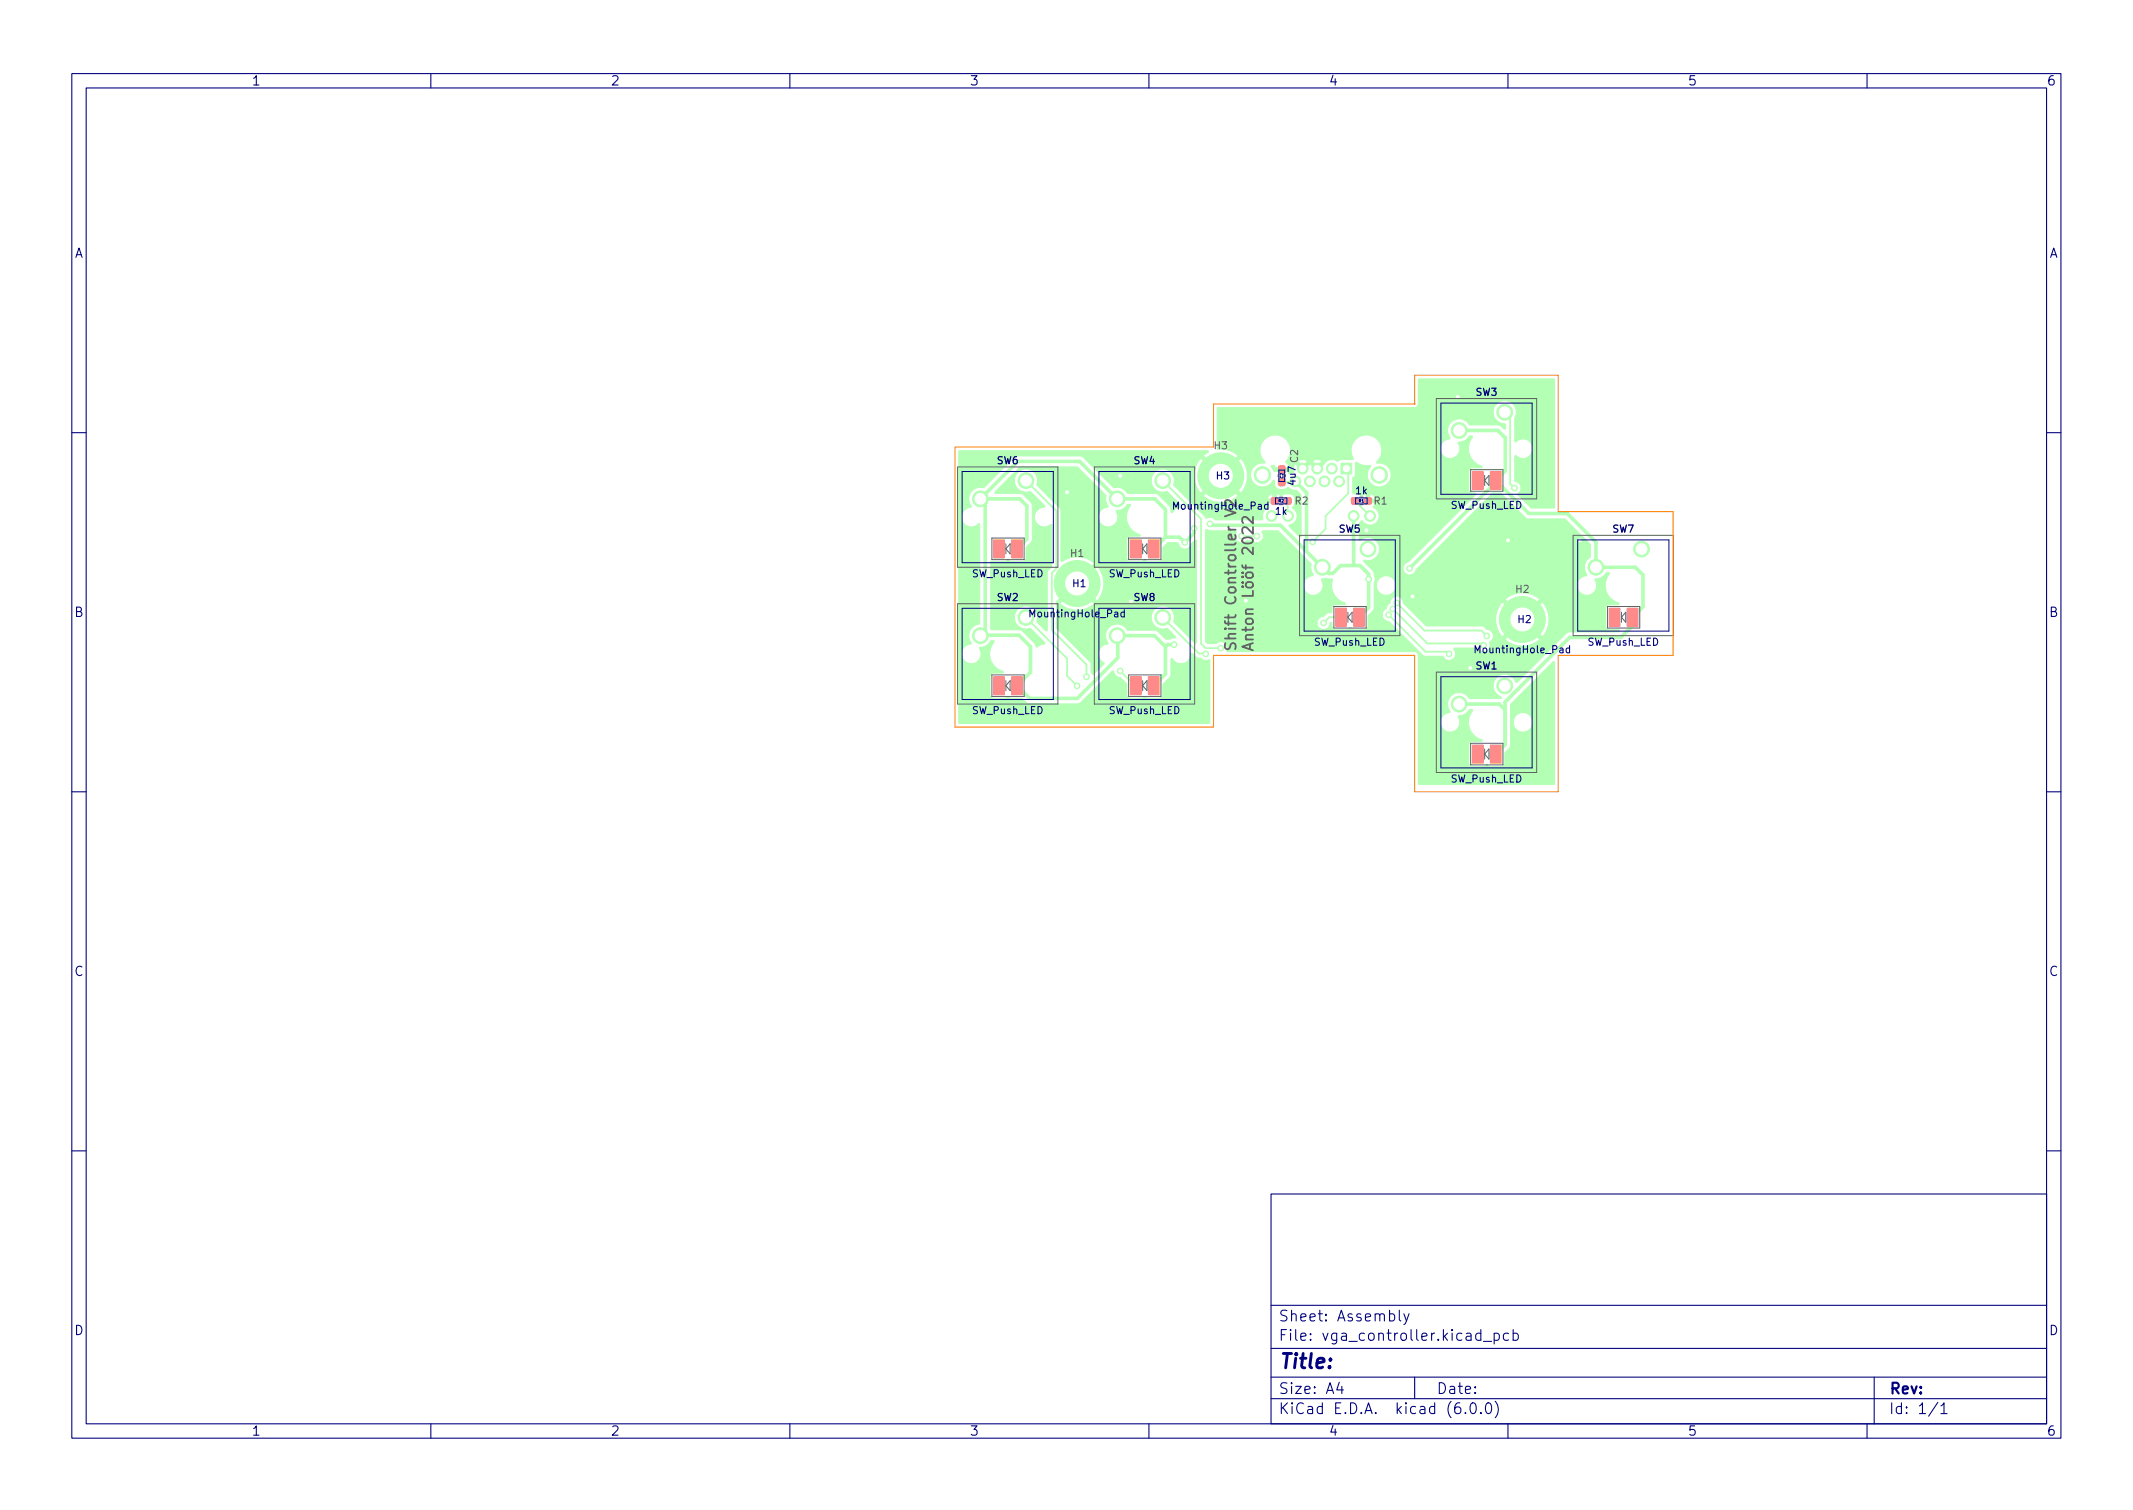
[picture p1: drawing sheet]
<svg xmlns="http://www.w3.org/2000/svg" width="297mm" height="210mm" viewBox="0 0 297 210" stroke-linecap="round" stroke-linejoin="round" font-family="sans-serif">
<g fill="#b3ffb3" stroke="#b3ffb3" stroke-width=".14">
<path d="M190.1 69.3h.8v.9h-.8z"/>
<path d="M188.3 69.3h.8v.9h-.8z"/>
<path d="M177.1 69.3h.8v.9h-.8z"/>
<path d="M178.9 69.3h.8v.9h-.8z"/>
<path d="M138.4 94.2h1.5v2.5h-1.5z"/>
<path d="M140.9 94.2h1.5v2.5h-1.5z"/>
<path d="M138.4 75.2h1.5v2.5h-1.5z"/>
<path d="M140.9 75.2h1.5v2.5h-1.5z"/>
<path d="M205 103.7h1.5v2.5h-1.5z"/>
<path d="M207.6 103.7h1.4v2.5h-1.4z"/>
<path d="M186 84.7h1.5v2.5h-1.5z"/>
<path d="M188.5 84.7h1.5v2.5h-1.5z"/>
<path d="M178.1 66.6h.8v1h-.8z"/>
<path d="M178.1 64.9h.8v1h-.8z"/>
<path d="M157.4 75.2h1.5v2.5h-1.5z"/>
<path d="M159.9 75.2h1.5v2.5h-1.5z"/>
<path d="M157.4 94.2h1.5v2.5h-1.5z"/>
<path d="M159.9 94.2h1.5v2.5h-1.5z"/>
<path d="M205 65.6h1.5v2.5h-1.5z"/>
<path d="M207.6 65.6h1.4v2.5h-1.4z"/>
<path d="M224.1 84.7h1.5v2.5h-1.5z"/>
<path d="M226.6 84.7h1.5v2.5h-1.5z"/>
<path d="M186.7 64.5h1.6v1.5h-1.6z"/>
<path d="M133.5 62.8h34.7h.1v.2l-.7 .5 2.4 2.4 2.4-2.4a3.7 3.7 0 0 0-2.9-1v-5.6l.1-.1h27.5l.3-.2 .1-.3v-3.4l.1-.1h18.8l.1 17.9h-3.3l-1.9-1.9a1.07 1.07 0 0 0 .3-1.4l-.7-.4 .1-3.5 .1-.1 .4 .3 .5 .1a1.36 1.36 0 0 0 1.3-.8 1.35 1.35 0 0 0-.4-1.6l-.5-.2-.4-.1-.4 .1-.5 .3h-.1v-3.3a1.61 1.61 0 0 0-.9-2.3 1.61 1.61 0 0 0-2.1 1.2 1.61 1.61 0 0 0 1.5 1.9l.2 .1v.5l-.2 .2-.5-.5-.3-.1h-4a1.67 1.67 0 0 0-2.4-.6 1.67 1.67 0 0 0-.4 2.5h-.2a1.36 1.36 0 0 0-1.1 1.6 1.36 1.36 0 0 0 1.6 1.1 1.39 1.39 0 0 0 .9-2.1v-.1a1.83 1.83 0 0 0 1.6-.9h.3l.1 .1a2.55 2.55 0 0 0 1.3 4.1v.2h-.1h-1.4l-.2 .2-.2 .2v2.8l.3 .3 .7 .1v.2l-9.4 9.4a.92 .92 0 0 0-.4 1.5 .92 .92 0 0 0 1.5-.5l10.7-10.6h1.1l3.6 3.5 5.4 .1 3.5 3.5v1.7l-.1 .1a1.71 1.71 0 0 0-.4 2.5l-.9 .4a1.37 1.37 0 0 0-.1 1.9 1.37 1.37 0 0 0 1.8 .2 1.37 1.37 0 0 0 .3-1.9l.1-.1a1.83 1.83 0 0 0 1.5-.9l.4 .1v.1a2.55 2.55 0 0 0 1.3 4.1l.1 .1-.2 .1h-1.3l-.4 .3v2.7l.3 .4 1.5 .1 .1 .1v.2h-6.9l-.3 .1-7 6.9h-.2a1.63 1.63 0 0 0-2.7-.7 1.63 1.63 0 0 0 .7 2.8l-.1 .2h-4.3a1.67 1.67 0 0 0-2.4-.6 1.67 1.67 0 0 0-.4 2.5 1.39 1.39 0 0 0-1.2 2 1.39 1.39 0 0 0 2.4 .1l.2-.4a1.43 1.43 0 0 0-.2-1.1v-.1a1.83 1.83 0 0 0 1.6-.9h.3l.1 .1a2.55 2.55 0 0 0 1.3 4.1v.2h-.1h-1.4l-.3 .3-.1 2.8 .2 .3 .3 .2h1.6l.5-.3 .4 .3 1.8-.1 .3-.3v-1.6l.7-.9 .1-3.4h.3a1.36 1.36 0 0 0 1.9 1.4 1.36 1.36 0 0 0 .3-2.3 1.36 1.36 0 0 0-2.2 .8v.1h-.3v-2.5l5.9-5.9h.1l.1 .1v16.9l-.1 .1h-18.8l-.1-.1v-17.9l-.2-.4-.4-.1h-25.9l-.2-.1a.91 .91 0 0 0-.3-1.1 .91 .91 0 0 0-1.1 .1h-1.2l-.3-.3v-15.4l.1-.2 .6 .2h3.5l.1 .2-.1 .1a.91 .91 0 0 0 .2 1.2 .91 .91 0 0 0 1.2-.1h.8l.2 .1a.91 .91 0 0 0 1.2-.1 .91 .91 0 0 0 .1-1.2l.1-.2h2.1l4.6 4.6v.7l.2 .7a.16 .16 0 0 1 0 .2 .16 .16 0 0 1-.2 .1l-.6 .3a1.37 1.37 0 0 0-.1 1.9 1.37 1.37 0 0 0 1.8 .2 1.37 1.37 0 0 0 .3-1.9l.1-.1 .5-.1 1 .2a2.6 2.6 0 0 0 1.7 3.3l.1 .1-.2 .1h-1.2l-.4 .1a.92 .92 0 0 0-.1 .9l-.1 .1-.6 .1-.4 .4-.3 .1a.92 .92 0 0 0-.7 1 .92 .92 0 0 0 1 .8 .92 .92 0 0 0 .9-1h.2v.6l.3 .3h1.9a.27 .27 0 0 1 .3-.1 .27 .27 0 0 1 .3 .1h1.9l.3-.3v-1.5l.2-.2h1.8a.99 .99 0 0 0 .9 1l4.8 4.7 .3 .1h2.4a.96 .96 0 0 0 1 .5 .96 .96 0 0 0 .8-.8l-.3-.7 .2-.2h3.1a.96 .96 0 0 0 1.3 .5 .96 .96 0 0 0 .4-1.3l.4-.4h1.8a3.7 3.7 0 0 0 4.8 0l-2.4-2.4-2.4 2.4h-1.8l.1-.1a.96 .96 0 0 0-.9-1.3l-.4-.4h-.3h-7.6l-1-.9h10.6l.2 1.1 .3 .7 .4 .6 2.4-2.5h.8l2.4 2.5a3.6 3.6 0 0 0 0-4.9l-2.4 2.4h-.8l-2.4-2.4-.4 .6-.3 .7-.2 1.2h-10.6l-2.3-2.3-.1-.5h14.3l2.4 2.4 2.4-2.4a3.7 3.7 0 0 0-4.8 0l-14.4-.1a.96 .96 0 0 0-1-.3 .96 .96 0 0 0-.7 .9l-.3 .3-.2 .5-.4 .3-.1 .5h-1.8l.6-.8 .1-3.3h.3v.2a1.36 1.36 0 0 0 2 1 1.36 1.36 0 0 0 .3-2.2 1.36 1.36 0 0 0-2.2 .5l-.1 .5h-.3v-.3a1.27 1.27 0 0 0 0-1.2l-.2-.5-1.3-1.3v-.1l.1-.1a1.62 1.62 0 0 0 2.1-1.9 1.62 1.62 0 0 0-2.7-.9l-.1-.1v-2.2l.3-.3 .1-.1a1.27 1.27 0 0 0 2.1 .1 1.27 1.27 0 0 0-.5-1.9l.2-.7h-1.2l-.1-.5h1.3a.74 .74 0 0 0-.7-.7v.7h-.6v-.7h-.3a.33 .33 0 0 1-.5 .1l-.3-.1h-.6l-.1-.2v-2l.4-.5v-1.6l.1-.1 .8 .4h.9a.18 .18 0 0 1 .2 0 .18 .18 0 0 1 .1 .2 1.67 1.67 0 0 0 .5 2.6 1.67 1.67 0 0 0 2.4-1.3 1.67 1.67 0 0 0-2-1.8l-.1-.2a2.14 2.14 0 0 0 .5-2.5 2.14 2.14 0 0 0-2.2-1.2 2.13 2.13 0 0 0-1.5 3.2l-.1 .2h-1.8l-.4 .2a1.27 1.27 0 0 0-1.9 .5l-.8 .9-1.1-1-1 1-1-1-.2 .4v.7l-.3 .2a.25 .25 0 0 1-.4 0v-.3h-2l-.5-.7a.29 .29 0 0 1 .3-.1 .29 .29 0 0 1 .2 .3h2l-.1-.3-.3-.4v-.2h1.6l.7 .7 .7-.7h.7l.6 .7 .7-.7a1.17 1.17 0 0 0-1.3 0h-.7a1.22 1.22 0 0 0-1.4 0h-1.6l.4-.5 .2-.5a2.14 2.14 0 0 0-1.1-2.4 2.14 2.14 0 0 0-2.6 .4l-.4 .8a2.38 2.38 0 0 0 .6 2.4l-.1 .1a1.67 1.67 0 0 0-1.9 1.2 1.67 1.67 0 0 0 1.1 2 1.67 1.67 0 0 0 2-.8h.2l.1 .8 .3 .4 .9 .1 .4-.2a.33 .33 0 0 1 .6 .1l.8 .2 .6 .6v5.8h-.2l-1.5-1.4 .1-.2a1.29 1.29 0 0 0 1-1 1.29 1.29 0 0 0-.6-1.4l.3-.7v-.6l-.1-.4-.5-.2h-.9a.38 .38 0 0 1-.4 .3 .38 .38 0 0 1-.3-.3h-.3l-.1 1.2h-1.2l.2 .5v.2a1.31 1.31 0 0 0-.8 1.6l-.1 .1h-6.5l-.7-.4-.7 .1-.2-.3-2.8-2.8h2.7a3.7 3.7 0 0 0 4.2 .5h5.4v-.7a.74 .74 0 0 0-.7 .7h-4.7l.6-.5-2.4-2.4-2.4 2.4h-2.7l-1.4-1.4v-.7l-.1-.6h2.9l.2 1.1 .3 .7 .4 .6 2.4-2.5h.8l2.4 2.5a3.6 3.6 0 0 0 0-4.9l-2.4 2.4h-.8l-2.4-2.4-.4 .6-.3 .7-.2 1.2h-2.9a1.62 1.62 0 0 0-2.1-.8 1.62 1.62 0 0 0-.9 2.1 1.62 1.62 0 0 0 2.1 .8l2 2a.21 .21 0 0 1 0 .2 .21 .21 0 0 1-.3 .1l-.4 .1-.6 .6-.1-.1-.2-.8-1.8-1.8h-4a1.91 1.91 0 0 0-2-.8l-4.2-4.2-.3-.2h-8.8l-.5 .2-4.3 4.2a1.71 1.71 0 0 0-1.8 .7 1.71 1.71 0 0 0 .1 2l-.3 .1a1.37 1.37 0 0 0-1 1.9l.5 .5 .6 .3 .6-.1 .6-.4 .1 .1v13.8v.1a1.68 1.68 0 0 0-1.1 2.7l-.3 .1a1.36 1.36 0 0 0-.7 2.3l.4 .3 .5 .1a1.36 1.36 0 0 0 1.2-.6l.1-.3a1.71 1.71 0 0 0-.1-1.3 2.11 2.11 0 0 0 1.7-1h.3l.1 .2a2.55 2.55 0 0 0 1.2 4.1v.1l-.1 .1h-1.3l-.4 .3v2.8l.2 .4h1.8l.5-.2 .4 .2h1.5l.7 .7 .3 .1h6.7l.5-.2 4.4-4.3h.2a.98 .98 0 0 0 .9 .9l.9 .9v1.5l.2 .3 .3 .1h1.8a.27 .27 0 0 1 .2-.2 .27 .27 0 0 1 .3 .2h1.8l.3-.1 .1-.3 .1-1.5 1-1.2 .1-2.4h.2l.4 .5 .7 .2a1.36 1.36 0 0 0 1.2-.6l.2-.5a.26 .26 0 0 1 .2-.3l.6 .5 .6 .2 .4 .2 .4 .1a.32 .32 0 0 1 .5 0v8.6l-.1 .1h-34.8z"/>
<path d="M138.6 68.5l3.5-3.5h7.9l4 3.9v.3a1.71 1.71 0 0 0 .3 1.3v.1l-.2 .1a1.36 1.36 0 0 0-1.1 1 1.36 1.36 0 0 0 .5 1.4l.4 .2h.6a1.36 1.36 0 0 0 1-1.9l-.1-.2 .1-.1a1.85 1.85 0 0 0 1.6-.9h.3l.1 .2a2.55 2.55 0 0 0 1.3 4.1v.1l-.1 .1h-1.4l-.3 .2-.1 2.8 .3 .4 1.8 .1 .5-.3 .3 .3h1.7l.3-.2 .1-.2 .1-1.6 .6-.6h1.3l.2 .1a.94 .94 0 0 0 .9 .7 .94 .94 0 0 0 .9-.7l.5-.5h.2v14.3l-.2 .1-2.9-3a1.67 1.67 0 0 0-.5-1.8 1.67 1.67 0 0 0-1.8-.3 1.62 1.62 0 0 0-.7 2.1 1.62 1.62 0 0 0 2 .9l1.2 1.1v.2l-.7 .2h-.7l-1-1.1-.4-.1h-3.8a1.67 1.67 0 0 0-2.4-.6 1.67 1.67 0 0 0-.4 2.4l-.2 .1a1.36 1.36 0 0 0-.8 2.3l.4 .3v.2l-1.4 1.4h-.1l-.3-.3v-1.2l-.1-.2-4.7-4.7v-3.5h.5a3.7 3.7 0 0 0 4.8 0l-2.4-2.4-2.4 2.4h-.5v-.2l2.5-2.6h.8l2.4 2.5a3.6 3.6 0 0 0 0-4.9l-2.4 2.4h-.8l2.8-2.7a3.7 3.7 0 0 0-4.5-.3l-.2-.1v-7.1l-.1-.3-3.2-3.2a1.62 1.62 0 0 0-1.3-2.2 1.62 1.62 0 0 0-1.8 1.8 1.62 1.62 0 0 0 2.2 1.3l2 2a.21 .21 0 0 1-.1 .2 .21 .21 0 0 1-.2 .1 1.36 1.36 0 0 0-1.1 1 1.36 1.36 0 0 0 .5 1.4l.5 .2 .4 .1 .4-.1 .4-.3 .1 .1 .1 5.7-.5 .6-.2 .4v8h-.2l-1.2-1.2a1.67 1.67 0 0 0-.4-1.8 1.67 1.67 0 0 0-1.9-.3 1.62 1.62 0 0 0-.7 2.1 1.62 1.62 0 0 0 2.1 .9l2 2a.21 .21 0 0 1-.1 .2 .21 .21 0 0 1-.2 0l-.9 .4-.2-.5-2-1.9h-4l-.1-.1v-9.4h1.9l.5-.3 .4 .3 1.8-.1 .3-.3v-1.6l.7-.7 .2-.4v-4.6l-.2-.5-1.3-1.3h-3.6l-.2-.1z"/>
<circle cx="142.9" cy="86" r="1.1"/>
<circle cx="136.5" cy="88.5" r="1.1"/>
<circle cx="150" cy="81.2" r="3.2"/>
<circle cx="142.9" cy="66.9" r="1.1"/>
<circle cx="136.5" cy="69.5" r="1.1"/>
<circle cx="209.5" cy="95.5" r="1.1"/>
<circle cx="203.2" cy="98" r="1.1"/>
<circle cx="212" cy="86.2" r="3.2"/>
<circle cx="190.5" cy="76.4" r="1.1"/>
<circle cx="184.1" cy="79" r="1.1"/>
<circle cx="161.9" cy="66.9" r="1.1"/>
<circle cx="155.6" cy="69.5" r="1.1"/>
<circle cx="161.9" cy="86" r="1.1"/>
<circle cx="155.6" cy="88.5" r="1.1"/>
<circle cx="170" cy="66.2" r="3.2"/>
<circle cx="209.5" cy="57.4" r="1.1"/>
<circle cx="203.2" cy="59.9" r="1.1"/>
<circle cx="228.6" cy="76.4" r="1.1"/>
<circle cx="222.2" cy="79" r="1.1"/>
<circle cx="186.5" cy="67" r=".75"/>
<circle cx="185.5" cy="65.2" r=".75"/>
<circle cx="184.5" cy="67" r=".75"/>
<circle cx="183.4" cy="65.2" r=".75"/>
<circle cx="182.4" cy="67" r=".75"/>
<circle cx="181.4" cy="65.2" r=".75"/>
<circle cx="190.8" cy="71.8" r=".75"/>
<circle cx="188.5" cy="71.8" r=".75"/>
<circle cx="179.4" cy="71.8" r=".75"/>
<circle cx="177.1" cy="71.8" r=".75"/>
<circle cx="192.1" cy="66.1" r="1.15"/>
<circle cx="175.8" cy="66.1" r="1.15"/>
<circle cx="166.3" cy="73.5" r=".4"/>
<circle cx="168.5" cy="72.9" r=".4"/>
<circle cx="175" cy="74.6" r=".4"/>
<circle cx="165" cy="75.5" r=".4"/>
<circle cx="163.5" cy="89.7" r=".4"/>
<circle cx="184.3" cy="86.7" r=".4"/>
<circle cx="148.6" cy="68.5" r=".4"/>
<circle cx="157.5" cy="83.7" r=".4"/>
<circle cx="190.3" cy="73.8" r=".4"/>
<circle cx="220" cy="75.2" r=".4"/>
<circle cx="204.7" cy="93" r=".4"/>
<circle cx="156" cy="66.2" r=".4"/>
<circle cx="210" cy="75.2" r=".4"/>
<circle cx="196.7" cy="83" r=".4"/>
<circle cx="203" cy="55.2" r=".4"/>
<circle cx="190.6" cy="80.6" r=".4"/>
<circle cx="196.3" cy="79.1" r=".4"/>
<circle cx="150" cy="95.5" r=".4"/>
<circle cx="210.9" cy="67.9" r=".4"/>
<circle cx="170" cy="90.2" r=".4"/>
<circle cx="151.3" cy="94.2" r=".4"/>
<circle cx="167.9" cy="91" r=".4"/>
<circle cx="182.8" cy="75.4" r=".4"/>
<circle cx="201.8" cy="91" r=".4"/>
<circle cx="193.4" cy="85.6" r=".4"/>
<circle cx="194" cy="84.8" r=".4"/>
<circle cx="206.6" cy="89.8" r=".4"/>
<circle cx="207.1" cy="88.5" r=".4"/>
<circle cx="194.5" cy="83.9" r=".4"/>
<circle cx="205.8" cy="105" r=".4"/>
<circle cx="205.8" cy="66.9" r=".4"/>
<circle cx="158.2" cy="76.4" r=".4"/>
<circle cx="139.1" cy="76.4" r=".4"/>
<circle cx="224.8" cy="85.9" r=".4"/>
<circle cx="156" cy="93.4" r=".4"/>
<circle cx="139.1" cy="95.5" r=".4"/>
</g>
<g fill="none" stroke="#b3ffb3" stroke-width=".5">
<path d="M203.2 59.9h5.4l1 1.1v4.6l-1.3 1.3M136.5 69.5l5.2-5.3h8.7l5.2 5.3h5.2l1.5 1.4v3.9M136.5 69.5h5.5l1 .9v4.6l-1.4 1.4M136.5 69.5l.7 .6v17.7l-.7 .7M162.3 74.8l-1.6 1.6M166.3 73.5v.7l-1.3 1.3-.7-.7h-2M168.5 72.9l.2 .2h9.6l3.7 3.7M180.4 67l1.6 1.6v8.2M182 76.8l3 3h.6l1.1-1.1h2.7l1.2 1.2v4.7l-1.3 1.3M188.5 71.8v6.8M208.3 66.9l4.6 4.6h5.4l3.9 4v3.5h5.5l1.1 1v4.5l-1.4 1.4v1.2l-1.6 1.6h-7.2l-9 9v6l-1.3 1.3M208.3 66.9v.2l-12 12"/>
<path d="M136.6 88.4h5.3l1.6 1.6v3.6l-1.9 1.9 1.8 1.7h6.6l5.7-5.6v-3l-.1-.1h5.2l1.5 1.5M162.3 90v3.8l-1.6 1.7M163.5 89.7h-.9l-.3 .3M203.2 98h5.6l.8 .8"/>
</g>
<g fill="none" stroke="#b3ffb3" stroke-width=".25">
<path d="M209.5 57.4l.8 .7v9.2l.6 .6M142.9 66.9l4.2 4.2v8.1l-.6 .6v7.9l4.8 4.8v1.7M161.9 66.9l5.4 5.3v17.4l.6 .6h2.1M178.5 67.1h1.8M179.3 69.7v2.1M187.5 65.2l.2 .3v3.2l-3.1 3.1v1.8l-1.8 1.8M188.7 69.7l2.1 2.1M142.9 86l5.7 5.7v2.4l1.4 1.4M156 93.4l2 2.1h.2M161.9 86l5.1 5h.9M186.7 85.9h-1.6l-.8 .8M193.4 85.6l5.1 5.1h3l.3 .3"/>
<path d="M194 84.8l4.8 4.8h7.6M194.5 83.9l3.9 3.9h7.9l.7 .7"/>
</g>
<g fill="#fff" stroke="#fff" stroke-width=".14">
<circle cx="166.3" cy="73.5" r=".2"/>
<circle cx="168.5" cy="72.9" r=".2"/>
<circle cx="165" cy="75.5" r=".2"/>
<circle cx="163.5" cy="89.7" r=".2"/>
<circle cx="184.3" cy="86.7" r=".2"/>
<circle cx="148.6" cy="68.5" r=".2"/>
<circle cx="157.5" cy="83.7" r=".2"/>
<circle cx="190.3" cy="73.8" r=".2"/>
<circle cx="220" cy="75.2" r=".2"/>
<circle cx="204.7" cy="93" r=".2"/>
<circle cx="156" cy="66.2" r=".2"/>
<circle cx="210" cy="75.2" r=".2"/>
<circle cx="196.7" cy="83" r=".2"/>
<circle cx="203" cy="55.2" r=".2"/>
<circle cx="190.6" cy="80.6" r=".2"/>
<circle cx="196.3" cy="79.1" r=".2"/>
<circle cx="150" cy="95.5" r=".2"/>
<circle cx="210.9" cy="67.9" r=".2"/>
<circle cx="170" cy="90.2" r=".2"/>
<circle cx="151.3" cy="94.2" r=".2"/>
<circle cx="167.9" cy="91" r=".2"/>
<circle cx="182.8" cy="75.4" r=".2"/>
<circle cx="201.8" cy="91" r=".2"/>
<circle cx="193.4" cy="85.6" r=".2"/>
<circle cx="194" cy="84.8" r=".2"/>
<circle cx="207" cy="88.5" r=".2"/>
<circle cx="194.5" cy="83.9" r=".2"/>
<circle cx="205.8" cy="105" r=".2"/>
<circle cx="205.8" cy="66.9" r=".2"/>
<circle cx="158.2" cy="76.4" r=".2"/>
<circle cx="139.1" cy="76.4" r=".2"/>
<circle cx="224.9" cy="85.9" r=".2"/>
<circle cx="156" cy="93.4" r=".2"/>
<circle cx="139.1" cy="95.5" r=".2"/>
<circle cx="140.3" cy="91.1" r="2"/>
<circle cx="145.4" cy="91.1" r=".85"/>
<circle cx="135.3" cy="91.1" r=".85"/>
<circle cx="142.9" cy="86" r=".75"/>
<circle cx="136.5" cy="88.5" r=".75"/>
<circle cx="150" cy="81.2" r="1.6"/>
<circle cx="140.3" cy="72" r="2"/>
<circle cx="145.4" cy="72" r=".85"/>
<circle cx="135.3" cy="72" r=".85"/>
<circle cx="142.9" cy="66.9" r=".75"/>
<circle cx="136.5" cy="69.5" r=".75"/>
<circle cx="212.1" cy="100.6" r=".85"/>
<circle cx="201.9" cy="100.6" r=".85"/>
<circle cx="207" cy="100.6" r="2"/>
<circle cx="209.5" cy="95.5" r=".75"/>
<circle cx="203.2" cy="98" r=".75"/>
<circle cx="212" cy="86.2" r="1.6"/>
<circle cx="182.9" cy="81.5" r=".85"/>
<circle cx="193" cy="81.5" r=".85"/>
<circle cx="188" cy="81.5" r="2"/>
<circle cx="190.5" cy="76.4" r=".75"/>
<circle cx="184.1" cy="79" r=".75"/>
<circle cx="164.5" cy="72" r=".85"/>
<circle cx="159.4" cy="72" r="2"/>
<circle cx="154.3" cy="72" r=".85"/>
<circle cx="161.9" cy="66.9" r=".75"/>
<circle cx="155.6" cy="69.5" r=".75"/>
<circle cx="154.3" cy="91.1" r=".85"/>
<circle cx="164.5" cy="91.1" r=".85"/>
<circle cx="159.4" cy="91.1" r="2"/>
<circle cx="161.9" cy="86" r=".75"/>
<circle cx="155.6" cy="88.5" r=".75"/>
<circle cx="170" cy="66.2" r="1.6"/>
<circle cx="201.9" cy="62.5" r=".85"/>
<circle cx="212.1" cy="62.5" r=".85"/>
<circle cx="207" cy="62.5" r="2"/>
<circle cx="209.5" cy="57.4" r=".75"/>
<circle cx="203.2" cy="59.9" r=".75"/>
<circle cx="226.1" cy="81.5" r="2"/>
<circle cx="221" cy="81.5" r=".85"/>
<circle cx="231.1" cy="81.5" r=".85"/>
<circle cx="228.6" cy="76.4" r=".75"/>
<circle cx="222.2" cy="79" r=".75"/>
<circle cx="190.3" cy="62.7" r="1.62"/>
<circle cx="177.6" cy="62.7" r="1.62"/>
<circle cx="187.5" cy="65.2" r=".44"/>
<circle cx="186.5" cy="67" r=".44"/>
<circle cx="185.5" cy="65.2" r=".44"/>
<circle cx="184.5" cy="67" r=".44"/>
<circle cx="183.4" cy="65.2" r=".44"/>
<circle cx="182.4" cy="67" r=".44"/>
<circle cx="181.4" cy="65.2" r=".44"/>
<circle cx="190.8" cy="71.8" r=".44"/>
<circle cx="188.5" cy="71.8" r=".45"/>
<circle cx="179.4" cy="71.8" r=".44"/>
<circle cx="177.1" cy="71.8" r=".45"/>
<circle cx="192.1" cy="66.1" r=".78"/>
<circle cx="175.8" cy="66.1" r=".78"/>
</g>
<g fill="#ff8a8a" stroke="#ff8a8a" stroke-width=".14">
<path d="M190.1 69.3h.8v.9h-.8z"/>
<path d="M188.3 69.3h.8v.9h-.8z"/>
<path d="M177.1 69.3h.8v.9h-.8z"/>
<path d="M178.9 69.3h.8v.9h-.8z"/>
<path d="M138.4 94.2h1.5v2.5h-1.5z"/>
<path d="M140.9 94.2h1.5v2.5h-1.5z"/>
<path d="M138.4 75.2h1.5v2.5h-1.5z"/>
<path d="M140.9 75.2h1.5v2.5h-1.5z"/>
<path d="M205 103.7h1.5v2.5h-1.5z"/>
<path d="M207.6 103.7h1.4v2.5h-1.4z"/>
<path d="M186 84.7h1.5v2.5h-1.5z"/>
<path d="M188.5 84.7h1.5v2.5h-1.5z"/>
<path d="M178.1 66.6h.8v1h-.8z"/>
<path d="M178.1 64.9h.8v1h-.8z"/>
<path d="M157.4 75.2h1.5v2.5h-1.5z"/>
<path d="M159.9 75.2h1.5v2.5h-1.5z"/>
<path d="M157.4 94.2h1.5v2.5h-1.5z"/>
<path d="M159.9 94.2h1.5v2.5h-1.5z"/>
<path d="M205 65.6h1.5v2.5h-1.5z"/>
<path d="M207.6 65.6h1.4v2.5h-1.4z"/>
<path d="M224.1 84.7h1.5v2.5h-1.5z"/>
<path d="M226.6 84.7h1.5v2.5h-1.5z"/>
</g>
<path d="M170.6 70.9l1.5 .5-1.5 .5M174.5 73.4v.9l-.9-.8a.41 .41 0 0 0-.6 .2v.3l.1 .3M174.5 72v.9l-.9-.9a.41 .41 0 0 0-.6 .3v.3l.1 .2" fill="none" stroke="#626262" stroke-width=".25"/>
<g fill="none" stroke="#626262" stroke-width=".14">
<path d="M200 55.5h14v14h-14zM133.3 65h14v14h-14zM138.1 74.9h4.5v3h-4.5zM140.1 75.7v1.4M140.7 75.7v1.4l-.6-.7zM152.4 65h14v14h-14zM157.2 74.9h4.5v3h-4.5zM159.1 75.7v1.4M159.7 75.7v1.4l-.6-.7zM178 66.1v.3M178.2 69.2h.5M181 74.5h13.9v14h-13.9z"/>
<path d="M189.3 70.3h.5M204.8 65.4h4.5v3h-4.5zM206.7 66.2v1.4M207.4 66.2v1.4l-.7-.7zM219.1 74.5h13.9v14h-13.9zM133.3 84.1h14v13.9h-14zM138.1 94h4.5v3h-4.5zM140.1 94.8v1.4M140.7 94.8v1.4l-.6-.7zM152.4 84.1h14v13.9h-14zM157.2 94h4.5v3h-4.5zM159.1 94.8v1.4"/>
<path d="M159.7 94.8v1.4l-.6-.7zM185.7 84.4h4.6v3h-4.6zM187.7 85.2v1.4M188.3 85.2v1.4l-.6-.7zM200 93.6h14v14h-14zM223.8 84.4h4.6v3h-4.6zM225.8 85.2v1.4M226.4 85.2v1.4l-.6-.7zM204.8 103.5h4.5v3h-4.5zM206.7 104.3v1.4M207.4 104.3v1.4l-.7-.7z"/>
</g>
<path d="M133 62.2h36v-6h28v-4h20v19h16v20h-16v19h-20v-19h-28v10h-36z" fill="none" stroke="#ff8000" stroke-width=".14"/>
<circle cx="197" cy="56.2" r=".05" fill="#ff8000" stroke="#ff8000" stroke-width=".14"/>
<g fill="none" stroke="#000080" stroke-width=".15">
<path d="M10 10.2h277v190.1h-277zM12 12.2h273v186.1h-273zM60 10.2v2M110 10.2v2M160 10.2v2M210 10.2v2M260 10.2v2M10 60.2h2M285 60.2h2M10 110.2h2M285 110.2h2M10 160.2h2"/>
<path d="M177 166.3h108v32h-108zM285 160.2h2M60 198.3v2M110 198.3v2M160 198.3v2M177 194.8h108M177 191.8h108M177 187.8h108M177 181.8h108M186.5 192.5l-.4 1h1M186.9 193v1M194.9 182.4v1.3l.2 .2"/>
<path d="M195.5 182.9l.4 1M196.2 182.9l-.5 1.4-.2 .1M197 191.8v3M204.1 196.7v.1h-.1l.1-.1v.1M204.9 195.4a.36 .36 0 0 1 .6 .2 .77 .77 0 0 1-.4 1.2 1 1 0 0 1-.2-1.4zM206.2 196.7l.1 .1h-.1h-.1l.1-.1v.1M206.6 186.8h1.1M207 195.5a.36 .36 0 0 1 .4-.2 .36 .36 0 0 1 .2 .3 .77 .77 0 0 1-.4 1.2 .91 .91 0 0 1-.2-1.3zM208.1 185.7l.4-.1 .3 .3v.4l-.2 .3h-.1h-.4M208.1 185.6v1.5M208.2 195.1a1.72 1.72 0 0 1 0 2.3M210 198.3v2"/>
<path d="M210.1 185.7l-.5-.1-.2 .3v.4l.1 .3h.1h.5M210.7 185.7l.4-.1 .3 .3v.4l-.1 .3h-.2h-.4M210.7 185.1v1.5M260 198.3v2M261 191.8v6.5M269.9 195.3l-1.3 1.9M270.3 195.8l.4-.5v1.5M270.3 196.8h.8"/>
</g>
<path d="M200.7 56.1h12.7v12.7h-12.7zM134 65.7h12.7v12.7h-12.7zM153 65.7h12.7v12.7h-12.7zM177.6 69.3h1.6v.9h-1.6zM178.1 65.4h.8v1.6h-.8zM181.6 75.2h12.7v12.7h-12.7zM188.8 69.3h1.6v.9h-1.6zM219.7 75.2h12.7v12.7h-12.7zM134 84.7h12.7v12.7h-12.7zM153 84.7h12.7v12.7h-12.7zM200.7 94.2h12.7v12.7h-12.7z" fill="none" stroke="#000080" stroke-width=".14"/>
<text font-size="2.8" fill="#000080" x="178" y="190.6">Title:</text>
<g font-size="2.1" fill="#626262">
<text x="172.1" y="90.8" transform="rotate(-90 172.1 90.8)">Shift Controller V2</text>
<text x="174.6" y="90.8" transform="rotate(-90 174.6 90.8)">Anton Lööf 2022</text>
</g>
<g font-size="2.1" fill="#000080">
<text x="178" y="184">Sheet: Assembly</text>
<text x="178" y="186.7">File: vga_controller.kicad_pcb</text>
<text x="178" y="196.9">KiCad E.D.A. kicad (6.0.0)</text>
<text x="178" y="194.1">Size: A4</text>
<text x="200" y="194.1">Date:</text>
<text x="263" y="194.1">Rev:</text>
<text x="263" y="196.9">Id: 1/1</text>
</g>
<g font-size="1.8" fill="#000080">
<text x="35" y="11.9">1</text>
<text x="85" y="11.9">2</text>
<text x="135" y="11.9">3</text>
<text x="185" y="11.9">4</text>
<text x="235" y="11.9">5</text>
<text x="285" y="11.9">6</text>
<text x="10.3" y="35.9">A</text>
<text x="285.3" y="35.9">A</text>
<text x="10.3" y="85.9">B</text>
<text x="285.3" y="85.9">B</text>
<text x="10.3" y="135.9">C</text>
<text x="285.3" y="135.9">C</text>
<text x="10.3" y="185.9">D</text>
<text x="285.3" y="185.9">D</text>
<text x="35" y="199.9">1</text>
<text x="85" y="199.9">2</text>
<text x="135" y="199.9">3</text>
<text x="185" y="199.9">4</text>
<text x="235" y="199.9">5</text>
<text x="285" y="199.9">6</text>
</g>
<g font-size="1.4" fill="#000080">
<text x="205.5" y="55.1">SW3</text>
<text x="138.8" y="64.6">SW6</text>
<text x="157.9" y="64.6">SW4</text>
<text x="163.7" y="70.9">MountingHole_Pad</text>
<text x="169.4" y="66.7">H3</text>
<text x="177.6" y="71.7">1k</text>
<text x="180.4" y="67.4" transform="rotate(-90 180.4 67.4)">4u7 C2</text>
<text x="188.8" y="68.8">1k</text>
<text x="202" y="70.9">SW_Push_LED</text>
<text x="186.5" y="74.2">SW5</text>
<text x="224.6" y="74.2">SW7</text>
<text x="135.3" y="80.4">SW_Push_LED</text>
<text x="138.8" y="83.7">SW2</text>
<text x="149.4" y="81.7">H1</text>
<text x="154.4" y="80.4">SW_Push_LED</text>
<text x="157.9" y="83.7">SW8</text>
<text x="143.7" y="85.9">MountingHole_Pad</text>
<text x="183" y="89.9">SW_Push_LED</text>
<text x="211.4" y="86.7">H2</text>
<text x="221.1" y="89.9">SW_Push_LED</text>
<text x="205.5" y="93.2">SW1</text>
<text x="205.7" y="90.9">MountingHole_Pad</text>
<text x="135.3" y="99.4">SW_Push_LED</text>
<text x="154.4" y="99.4">SW_Push_LED</text>
<text x="202" y="109">SW_Push_LED</text>
</g>
<g font-size="1.4" fill="#626262">
<text x="169.1" y="62.5">H3</text>
<text x="180.4" y="70.2">R2</text>
<text x="191.4" y="70.2">R1</text>
<text x="149.1" y="77.5">H1</text>
<text x="211.1" y="82.5">H2</text>
</g>
<g font-size=".6" fill="#000080">
<text x="178.1" y="69.9">R2</text>
<text x="178.7" y="66.6" transform="rotate(-90 178.7 66.6)">C2</text>
<text x="189.2" y="69.9">R1</text>
</g>
</svg>
